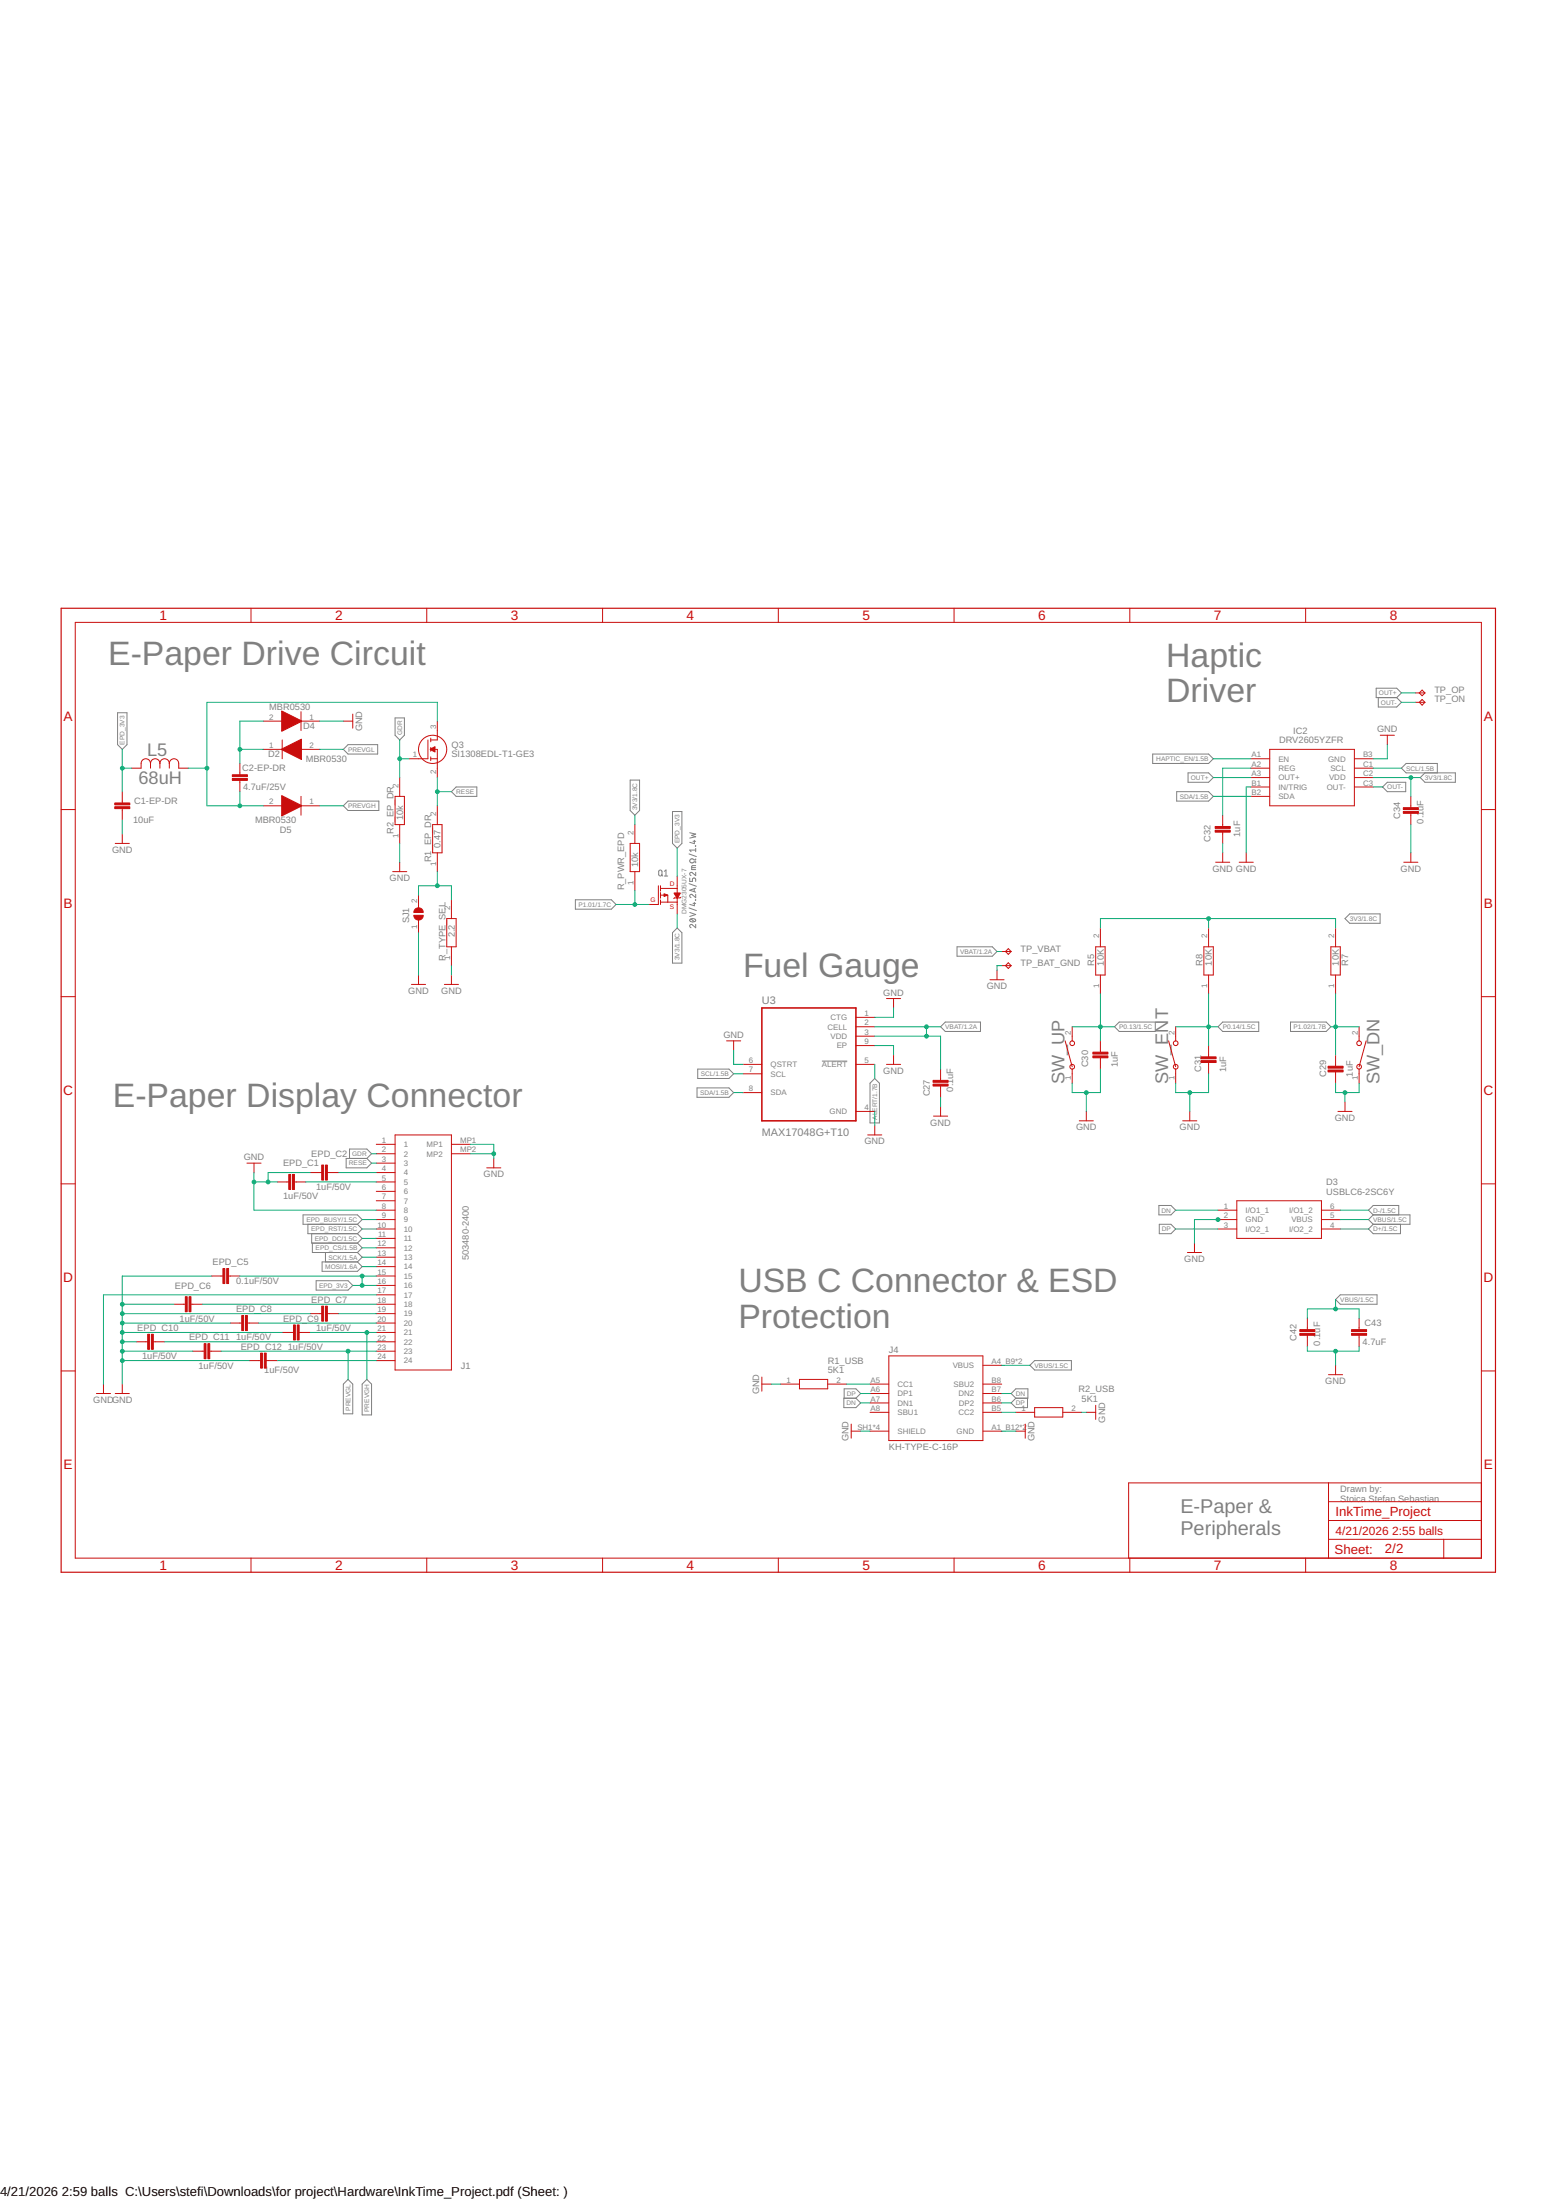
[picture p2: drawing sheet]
<svg xmlns="http://www.w3.org/2000/svg" width="420mm" height="594mm" viewBox="0 0 420 594" stroke-linecap="round" stroke-linejoin="round" font-family="sans-serif">
<g fill="none" stroke="#808080" stroke-width=".27">
<path d="M31.7 192.5h2.6v8.6l-1.3 1.3-1.3-1.3zM106.7 193.9h2.5v4.6l-1.3 1.3-1.2-1.3zM371.6 185.8h5.5l1.3 1.3-1.3 1.3h-5.5zM372.2 188.4v2.5h4.9l1.3-1.2-1.3-1.3M92.7 217.6l1.3-1.3h8.3v2.6h-8.3zM92.7 202.4l1.3-1.3h8v2.5h-8zM121.9 213.8l1.3-1.3h5.6v2.6h-5.6zM170.2 210.7h2.5v8.2l-1.3 1.2-1.2-1.2zM181.6 219.1h2.5v8.7l-1.2 1.2-1.3-1.2zM311.3 203.6h15l1.3 1.3-1.3 1.3h-15zM317.7 213.8h8.6l1.3 1.3-1.3 1.2h-8.6zM320.8 208.7h5.5l1.3 1.3-1.3 1.2h-5.5z"/>
<path d="M374.6 211.2h5v2.6h-5l-1.3-1.3zM384.8 208.7l-1.3 1.3 1.3 1.2h8.2v-2.5h-13.3l-1.3-1.3 1.3-1.2h8.4v2.5M178 235.1h.6l.2 1a.44 .44 0 0 1-.5 .5 .44 .44 0 0 1-.4-.5zM178.6 236.2l.3 .4M179.4 235.3l.4-.4v1.7M179.4 236.6h.9M186.1 238.6l1.9 .7M186.1 230.6l1.9 .7M186.2 237.1v.9h.8v-.5a.45 .45 0 0 1 .4-.4 .45 .45 0 0 1 .5 .4v.5M186.2 224.9l1.7 .3-1.1 .4 1.1 .4-1.7 .3M186.8 234.3h1.1M187.1 227.2h.8"/>
<path d="M187.5 240v.8M187.5 226.9v.9l-1.3-.3M187.9 228.4h.1M187.9 235.6v.9l-.9-.8a.44 .44 0 0 0-.7 .1 .44 .44 0 0 0 .3 .7M187.9 233.7l-1 .1-.1 .2v.8h1.1M187.9 231.9v.3h-.5a.61 .61 0 0 0-.9-.2 .61 .61 0 0 0 0 .9 .61 .61 0 0 0 .9-.2h.5v.3M187.9 229.1v.9M187.9 239.8l-1.7 .6 1.7 .5M187.9 229.6h-1.7l.4 .4M155.4 243h9.7l1.2 1.2-1.2 1.3h-9.7zM182.9 250.6l1.2 1.3v8.2h-2.5v-8.2zM186.1 245.2l1.9 .7"/>
<path d="M186.2 246.4l1.7 .6-1.7 .5M186.4 248.3a.9 .9 0 0 1 1.4 .3 .89 .89 0 0 1-1.5-.2zM186.6 248.2l.9 .7M187.1 243.9h.8M187.5 243.7v.9l-1.3-.4M187.9 243h.1M187.9 249.6v.9l-.9-.7a.44 .44 0 0 0-.7 .1 .44 .44 0 0 0 .3 .6M187.9 241.5v.9l-.9-.8a.44 .44 0 0 0-.7 .2 .44 .44 0 0 0 .3 .6M258.4 255.7h9.5l1.3 1.2-1.3 1.3h-9.5zM364.4 246.8h8.3v2.5h-8.3l-1.2-1.2zM254 277.3l1.2-1.3h9.6v2.5h-9.6zM302.2 276h9.8v2.5h-9.8l-1.3-1.2z"/>
<path d="M330.2 276h9.7v2.5h-9.7l-1.3-1.2zM348.5 276h9.6l1.3 1.3-1.3 1.2h-9.6zM188.2 293.8h8.6l1.3 1.2-1.3 1.3h-8.6zM188.4 288.7h8.4l1.3 1.3-1.3 1.2h-8.4zM221.9 286.5h6.9M236.2 291.2l1.3 1.3v10.7h-2.6v-10.7zM93.5 312.8h5.6l1.2 1.3-1.2 1.3h-5.6zM94.4 312.8v-2.5h4.7l1.2 1.3-1.2 1.2M81.8 328.1h14.7l1.3 1.2-1.3 1.3h-14.7zM83.1 330.6v2.5h13.4M84.2 333.1v2.6h12.3M84.3 335.7v2.5h12.2"/>
<path d="M87.9 338.2v2.6M96.5 330.6l1.3 1.3-1.3 1.2M96.5 333.1l1.3 1.3-1.3 1.3M96.5 335.7l1.3 1.3-1.3 1.2M96.5 338.2l1.3 1.3-1.3 1.3M312.9 325.5h3.3l1.3 1.3-1.3 1.3h-3.3zM313 330.6h3.2l1.3 1.3-1.3 1.2h-3.2zM370.8 328.1h9.9v2.5h-9.9M370.8 330.6l-1.3 1.3 1.3 1.2h7.4v-2.5M370.8 328.1l-1.3-1.3 1.3-1.3h6.9v2.6M370.8 328.1l-1.3 1.2 1.3 1.3M85.4 345.8h8.6l1.2 1.3-1.2 1.3h-8.6z"/>
<path d="M87 340.8h9.5l1.3 1.2-1.3 1.3h-9.5zM360.6 350.9l1.3-1.2h9.9v2.5h-9.9zM94 372.5l1.2 1.3v8h-2.5v-8zM99.1 372.5l1.2 1.3v8.3h-2.5v-8.3zM227.9 377.6h3.2l1.3 1.2-1.3 1.3h-3.2zM227.9 377.6v-2.6h3.2l1.3 1.3-1.3 1.3M273 376.3l1.3-1.3h3.3v2.6h-3.3zM274.3 377.6l-1.3 1.2 1.3 1.3h3.2v-2.5M278.1 368.7l1.3-1.3h9.9v2.6h-9.9z"/>
</g>
<g fill="none" stroke="#c90d0c" stroke-width=".27">
<path d="M20.3 168.1h379.7v252.7h-379.7zM67.8 164.3v3.8M115.2 164.3v3.8M162.7 164.3v3.8M210.2 164.3v3.8M257.6 164.3v3.8M305.1 164.3v3.8M352.6 164.3v3.8M71.1 194.7h5.1M76.2 199.8v5.1M81.3 192.2v5.1M81.3 194.7h5.1"/>
<path d="M92.7 194.7h2.5M95.2 192.8v3.8M115.5 199.8v5.1h-5M116.3 199.3v1M118.1 194.7v5.1h-1.8M372.7 198.5h3.8M374.6 198.5v2.6M382.2 187.1h2.6M382.2 189.7h2.6M383.2 187.1l.8-.7 .8 .7-.8 .8zM383.2 189.7l.8-.8 .8 .8-.8 .7zM16.5 218.6h3.8"/>
<path d="M33 213.8v3M33 218.4v3M40.6 206.2a1.27 1.27 0 0 1 1.3-1.3 1.27 1.27 0 0 1 1.3 1.3M40.6 206.2a1.27 1.27 0 0 0-1.2-1.3 1.27 1.27 0 0 0-1.3 1.3v1.2h-2.5M40.6 206.2v1.2M43.2 206.2a1.27 1.27 0 0 1 1.2-1.3 1.27 1.27 0 0 1 1.3 1.3M43.2 206.2v1.2M45.7 206.2a1.27 1.27 0 0 1 1.3-1.3 1.27 1.27 0 0 1 1.3 1.3v1.2h2.5M45.7 206.2v1.2M64.8 206.2v3M64.8 210.7v3.1M71.1 202.4h5.1"/>
<path d="M71.1 217.6h5.1M81.3 215.1v5M81.3 202.4h5.1M81.3 217.6h5.1M106.7 215.1h2.5v7.6h-2.5zM107.9 210v5.1M116.3 202.4h1.8v7.6M116.3 204.9h1.8M116.3 201.8v1.1M116.3 204.4v1M118.1 217.6v5.1M337.8 207.4h5.1"/>
<path d="M337.8 204.9h5.1M337.8 210h5.1M337.8 212.5h5.1M337.8 215.1h5.1M342.9 202.4h22.8v15.2h-22.8zM365.7 207.4h5.1M365.7 204.9h5.1M365.7 210h5.1M365.7 212.5h5.1M381 215.1v3M381 219.6v3.1M400 218.6h3.8"/>
<path d="M31.1 227.8h3.8M33 225.2v2.6M106 235.4h3.8M107.9 222.7v5.1M107.9 232.8v2.6M116.8 222.7h2.6v7.6h-2.6zM118.1 230.3v5.1M170.2 227.8h2.5v7.6h-2.5zM171.4 222.7v5.1M171.4 235.4v5.1M177.8 239.2v5h-2.6M178.4 239.2v1.4"/>
<path d="M178.4 239.9h4.5M182.9 236.6v4.5M328.3 232.8h3.8M330.2 220.1v3.1M330.2 224.7v3.1M330.2 230.3v2.5M334.6 232.8h3.8M336.5 230.3v2.5M379.1 232.8h3.8M381 230.3v2.5M113 241.7v3.4M113 248.4v3.5"/>
<path d="M120.6 248.1h2.6v7.6h-2.6zM121.9 243v5.1M121.9 255.7v5.1M178.4 241v1.5M178.4 243v1.2M178.4 243.6h4.5M178.4 241.7h1.9v1.9M182.9 242.5v4.3M183.8 242.3l-.2 .2h-1.5l-.2 .2M270.5 256.9h2.5M271.5 256.9l.8-.7 .7 .7-.7 .8zM295.9 255.7h2.5v7.6h-2.5z"/>
<path d="M297.1 250.6v5.1M325.1 255.7h2.5v7.6h-2.5zM326.3 250.6v5.1M359.4 255.7h2.5v7.6h-2.5zM360.6 250.6v5.1M16.5 269.1h3.8M111.1 265.8h3.8M113 263.3v2.5M120 265.8h3.8M121.9 263.3v2.5M231.1 274.7h5.1M231.1 277.3h5.1"/>
<path d="M231.1 279.8h5.1M239.4 269.6h3.8M241.3 269.6v2.6M267.3 264.6h3.8M269.2 262v2.6M270.5 260.8h2.5M271.5 260.8l.8-.8 .7 .8-.7 .7zM289.5 277.3v3.8M297.1 263.3v5.1M317.5 277.3v3.8M326.3 263.3v5.1M360.6 263.3v5.1"/>
<path d="M367 277.3v3.8M400 269.1h3.8M196.2 281.1h3.8M198.1 281.1v2.5M200.6 287.4h5.1M200.6 290h5.1M200.6 295h5.1M231.1 287.4h5.1M231.1 282.3h5.1M239.4 287.4h3.8M241.3 284.9v2.5M254 288.7v3"/>
<path d="M254 293.3v3M254 298.9v2.5M287.6 281.1l1.9 7M289.5 288.7v3.8M297.1 281.1v3M297.1 285.6v3.1M315.6 281.1l1.9 7M317.5 288.7v3.8M326.3 282.3v3.1M326.3 286.9v3.1M360.6 284.9v3M360.6 289.5v3"/>
<path d="M363.2 297.6v2.5M367 288.7v3.8M368.9 281.1l-1.9 7M16.5 319.7h3.8M66.7 314.1h3.8M68.6 314.1v2.5M74.9 319.2h3.1M79.5 319.2h3M83.8 316.6h3.1M88.4 316.6h3M101.6 309h5.1M101.6 311.6h5.1"/>
<path d="M101.6 314.1h5.1M101.6 316.6h5.1M101.6 319.2h5.1M106.7 306.5h15.2v63.5h-15.2zM121.9 309h5.1M121.9 311.6h5.1M131.4 315.4h3.8M133.3 312.8v2.6M231.1 300.1h5.1M234.3 306.5h3.8M236.2 303.9v2.6M252.1 301.4h3.8"/>
<path d="M291.4 302.7h3.8M293.3 300.1v2.6M319.4 302.7h3.8M321.3 300.1v2.6M361.3 300.1h3.8M400 319.7h3.8M101.6 321.7h5.1M101.6 324.3h5.1M101.6 326.8h5.1M101.6 329.3h5.1M101.6 331.9h5.1M101.6 334.4h5.1"/>
<path d="M101.6 337h5.1M101.6 339.5h5.1M320.6 338.2h3.8M322.5 335.7v2.5M328.9 326.8h5.1M328.9 329.3h5.1M328.9 331.9h5.1M334 324.3h22.8v10.1h-22.8zM356.8 326.8h5.1M356.8 329.3h5.1M356.8 331.9h5.1M47 352.2h3"/>
<path d="M51.6 352.2h3M57.1 344.6h3.1M61.7 344.6h3.1M62.2 357.3h3.1M66.8 357.3h3M76.2 359.8h3M80.8 359.8h3M83.8 354.7h3.1M88.4 354.7h3M101.6 342h5.1M101.6 344.6h5.1M101.6 347.1h5.1"/>
<path d="M101.6 349.7h5.1M101.6 352.2h5.1M101.6 354.7h5.1M101.6 357.3h5.1M101.6 359.8h5.1M353 356v3.1M367 356v3.1M16.5 370.2h3.8M26 376.3h3.8M27.9 373.8v2.5M31.1 376.3h3.8M33 373.8v2.5"/>
<path d="M36.8 362.3h3.1M41.4 362.3h3M52.1 364.9h3M56.6 364.9h3.1M67.3 367.4h3.1M71.9 367.4h3M101.6 362.3h5.1M101.6 364.9h5.1M101.6 367.4h5.1M205.7 373.8h2.6M205.7 371.9v3.8M210.8 373.8h5.1"/>
<path d="M215.9 372.5h7.6v2.5h-7.6zM223.5 373.8h5.1M234.9 376.3h5.1M234.9 373.8h5.1M234.9 378.8h5.1M240 366.1h25.4v22.9h-25.4zM265.4 376.3h5.1M265.4 373.8h5.1M265.4 378.8h5.1M265.4 368.7h5.1M295.9 379.5v3.8M353 360.6v3"/>
<path d="M358.7 371.2h3.8M360.6 368.7v2.5M367 360.6v3M400 370.2h3.8M229.8 386.5h2.6M229.8 384.6v3.8M234.9 381.4h5.1M234.9 386.5h5.1M265.4 381.4h5.1M265.4 386.5h5.1M274.3 381.4h5.1M274.3 386.5h2.5"/>
<path d="M276.8 384.6v3.8M279.4 380.1h7.6v2.6h-7.6zM287 381.4h5.1M293.3 381.4h2.6M358.7 415.7h41.3M358.7 400.4v20.4M358.7 410.6h41.3M358.7 405.5h41.3M389.8 415.7v5.1M400 400.4h-95.2v20.4M67.8 420.8v3.8M115.2 420.8v3.8"/>
<path d="M162.7 420.8v3.8M210.2 420.8v3.8M257.6 420.8v3.8M305.1 420.8v3.8M352.6 420.8v3.8"/>
<circle cx="116.8" cy="202.4" r="3.8"/>
<circle cx="289.5" cy="288.1" r=".64"/>
<circle cx="289.5" cy="281.7" r=".64"/>
<circle cx="317.5" cy="288.1" r=".64"/>
<circle cx="317.5" cy="281.7" r=".64"/>
<circle cx="367" cy="288.1" r=".64"/>
<circle cx="367" cy="281.7" r=".63"/>
</g>
<path d="M16.5 164.3h387.3v260.3h-387.3z" fill="none" stroke="#c90d0c" stroke-width=".32"/>
<g fill="#c90d0c" stroke="#c90d0c" stroke-width=".27">
<path d="M62.7 210.2h4.1v.5h-4.1z"/>
<path d="M62.7 209.2h4.1v.5h-4.1z"/>
<path d="M87.9 314.6h.5v4.1h-.5z"/>
<path d="M86.9 314.6h.5v4.1h-.5z"/>
<path d="M79 317.1h.5v4.1h-.5z"/>
<path d="M78 317.1h.5v4.1h-.5z"/>
<path d="M61.2 342.5h.5v4.1h-.5z"/>
<path d="M60.2 342.5h.5v4.1h-.5z"/>
<path d="M51.1 350.2h.5v4h-.5z"/>
<path d="M50 350.2h.5v4h-.5z"/>
<path d="M87.9 352.7h.5v4.1h-.5z"/>
<path d="M86.9 352.7h.5v4.1h-.5z"/>
<path d="M66.3 355.2h.5v4.1h-.5z"/>
<path d="M65.3 355.2h.5v4.1h-.5z"/>
<path d="M80.3 357.8h.5v4h-.5z"/>
<path d="M79.2 357.8h.6v4h-.6z"/>
<path d="M40.9 360.3h.5v4.1h-.5z"/>
<path d="M39.9 360.3h.5v4.1h-.5z"/>
<path d="M56.1 362.8h.5v4.1h-.5z"/>
<path d="M55.1 362.8h.5v4.1h-.5z"/>
<path d="M71.4 365.4h.5v4h-.5z"/>
<path d="M70.4 365.4h.5v4h-.5z"/>
<path d="M251.9 291.7h4.1v.5h-4.1z"/>
<path d="M251.9 292.8h4.1v.5h-4.1z"/>
<path d="M328.1 223.2h4.1v.5h-4.1z"/>
<path d="M328.1 224.2h4.1v.5h-4.1z"/>
<path d="M324.3 285.4h4.1v.5h-4.1z"/>
<path d="M324.3 286.4h4.1v.5h-4.1z"/>
<path d="M358.6 288.9h4.1v.6h-4.1z"/>
<path d="M358.6 287.9h4.1v.5h-4.1z"/>
<path d="M31 217.8h4.1v.6h-4.1z"/>
<path d="M31 216.8h4.1v.5h-4.1z"/>
<path d="M365 360.1h4v.5h-4z"/>
<path d="M365 359.1h4v.5h-4z"/>
<path d="M378.9 219.1h4.1v.5h-4.1z"/>
<path d="M378.9 218.1h4.1v.5h-4.1z"/>
<path d="M295.1 284.1h4.1v.5h-4.1z"/>
<path d="M295.1 285.1h4.1v.5h-4.1z"/>
<path d="M351 360.1h4v.5h-4z"/>
<path d="M351 359.1h4v.5h-4z"/>
</g>
<g fill="#c90d0c" stroke="#c90d0c" stroke-width=".27">
<path d="M76.1 192l5.3 2.7v.1l-5.3 2.7z" fill-rule="evenodd"/>
<path d="M76.1 202.3l5.3-2.7v5.5l-5.3-2.7z" fill-rule="evenodd"/>
<path d="M76.1 214.8l5.3 2.7v.2l-5.3 2.6z" fill-rule="evenodd"/>
<path d="M116.2 202.3l1.3-.7v1.5z" fill-rule="evenodd"/>
<path d="M112.2 245.4a1.27 1.27 0 0 1 1.3-.2 1.27 1.27 0 0 1 .8 1.2h-2.6z" fill-rule="evenodd"/>
<path d="M111.7 247.2h2.6a1.27 1.27 0 0 1-1.3 1.3 1.27 1.27 0 0 1-1.3-1.3z" fill-rule="evenodd"/>
<path d="M182.1 241.1l1.6 .1-.8 1.4z" fill-rule="evenodd"/>
<path d="M179.3 241.4l.9 .4-.9 .3z" fill-rule="evenodd"/>
</g>
<path d="M205.7 272.2h25.4v30.5h-25.4z" fill="none" stroke="#c90d0c" stroke-width=".42"/>
<g fill="none" stroke="#0dab76" stroke-width=".27">
<path d="M71.1 194.7h-6.3v11.5M86.4 194.7h6.3M107.9 199.8v10.2M118.1 194.7v-5h-62.2v27.9h15.2M378.4 189.7h3.8M378.4 187.1h3.8M33 202.4v11.4M33 207.4h2.6M50.8 207.4h5.1M64.8 213.8v3.8M64.8 202.4h6.3M86.4 217.6h6.3"/>
<path d="M86.4 202.4h6.3M107.9 204.9h2.6M118.1 210v7.6M118.1 213.8h3.8M327.6 204.9h10.2M327.6 210h10.2M327.6 215.1h10.2M337.8 207.4h-7.6v12.7M337.8 212.5h-1.3v17.8M370.8 212.5h2.5M370.8 207.4h7.6M370.8 210h12.7"/>
<path d="M374.6 201.1v3.8h-3.8M381 210v5.1M33 221.4v3.8M107.9 227.8v5M118.1 235.4v3.8M171.4 220.1v2.6M182.9 229v7.6M330.2 227.8v2.5M381 222.7v7.6M113 241.7v-2.5h8.9v3.8M113 251.9v11.4M166.3 244.2h8.9"/>
<path d="M171.4 240.5v3.7M182.9 246.8v3.8M269.2 256.9h1.3M297.1 250.6v-2.5h63.5v2.5M326.3 248.1v2.5M121.9 260.8v2.5M236.2 279.8h17.8v8.9M236.2 277.3h17.8M241.3 272.2v2.5h-5.1M250.2 277.3v2.5M270.5 260.8h-1.3v1.2M289.5 277.3h11.4"/>
<path d="M297.1 268.4v12.7M317.5 277.3h11.4M326.3 268.4v13.9M359.4 277.3h7.6M360.6 268.4v16.5M198.1 283.6v3.8h2.5M198.1 295h2.5M198.1 290h2.5M236.2 287.4v3.8M236.2 282.3h5.1v2.6M254 296.3v2.6M293.3 295v5.1"/>
<path d="M297.1 288.7v6.3h-7.6v-2.5M321.3 295v5.1M326.3 290v5h-8.8v-2.5M360.6 292.5v2.5h6.4v-2.5M363.2 295v2.6M68.6 319.2h6.3M68.6 316.6v10.2h33M82.5 319.2h19.1M83.8 316.6h-11.4v2.6M91.4 316.6h10.2M100.3 311.6h1.3M100.3 314.1h1.3"/>
<path d="M127 309h6.3v3.8M127 311.6h6.3M236.2 300.1v3.8M97.8 329.3h3.8M97.8 331.9h3.8M97.8 334.4h3.8M97.8 337h3.8M97.8 339.5h3.8M317.5 326.8h11.4M317.5 331.9h11.4M328.9 329.3h-6.4v6.4M361.9 326.8h7.6"/>
<path d="M361.9 329.3h7.6M361.9 331.9h7.6M33 352.2h14M33 354.7h50.8M33 357.3h29.2M33 359.8h43.2M54.6 352.2h47M57.1 344.6h-24.1v29.2M64.8 344.6h36.8M69.8 357.3h31.8M83.8 359.8h17.8M91.4 354.7h10.2"/>
<path d="M95.2 347.1h6.4M97.8 344.6v2.5M97.8 342h3.8M99.1 359.8v12.7M101.6 349.7h-73.7v24.1M353 356v-2.5h14v2.5M360.6 350.9v2.6M33 362.3h3.8M33 364.9h19.1M33 367.4h34.3M44.4 362.3h57.2M59.7 364.9h41.9"/>
<path d="M74.9 367.4h26.7M94 364.9v7.6M208.3 373.8h2.5M228.6 373.8h6.3M232.4 378.8h2.5M232.4 376.3h2.5M270.5 378.8h2.5M270.5 376.3h2.5M270.5 368.7h7.6M353 363.6v1.3h14v-1.3M360.6 364.9v3.8M232.4 386.5h2.5"/>
<path d="M270.5 386.5h3.8M270.5 381.4h3.8M292.1 381.4h1.2"/>
</g>
<g fill="#0dab76" stroke="#0dab76" stroke-width=".27">
<circle cx="133.3" cy="311.6" r=".51"/>
<circle cx="72.4" cy="319.2" r=".51"/>
<circle cx="68.6" cy="319.2" r=".51"/>
<circle cx="33" cy="352.2" r=".51"/>
<circle cx="33" cy="354.7" r=".51"/>
<circle cx="33" cy="357.3" r=".51"/>
<circle cx="33" cy="359.8" r=".51"/>
<circle cx="33" cy="362.3" r=".51"/>
<circle cx="33" cy="364.9" r=".51"/>
<circle cx="33" cy="367.4" r=".51"/>
<circle cx="293.3" cy="295" r=".51"/>
<circle cx="321.3" cy="295" r=".51"/>
<circle cx="363.2" cy="295" r=".51"/>
<circle cx="360.6" cy="364.9" r=".51"/>
<circle cx="328.9" cy="329.3" r=".51"/>
<circle cx="55.9" cy="207.4" r=".51"/>
<circle cx="64.8" cy="217.6" r=".51"/>
<circle cx="64.8" cy="202.4" r=".51"/>
<circle cx="99.1" cy="359.8" r=".51"/>
<circle cx="94" cy="364.9" r=".51"/>
<circle cx="107.9" cy="204.9" r=".51"/>
<circle cx="118.1" cy="213.8" r=".51"/>
<circle cx="118.1" cy="239.2" r=".51"/>
<circle cx="33" cy="207.4" r=".51"/>
<circle cx="97.8" cy="344.6" r=".51"/>
<circle cx="97.8" cy="347.1" r=".51"/>
<circle cx="171.4" cy="244.2" r=".51"/>
<circle cx="381" cy="210" r=".51"/>
<circle cx="326.3" cy="248.1" r=".51"/>
<circle cx="250.2" cy="277.3" r=".51"/>
<circle cx="250.2" cy="279.8" r=".51"/>
<circle cx="360.6" cy="277.3" r=".51"/>
<circle cx="326.3" cy="277.3" r=".51"/>
<circle cx="297.1" cy="277.3" r=".51"/>
<circle cx="360.6" cy="353.5" r=".51"/>
</g>
<g font-size="9.1" fill="#808080">
<text x="29.2" y="179.5">E-Paper Drive Circuit</text>
<text x="314.9" y="180">Haptic</text>
<text x="314.9" y="189.7">Driver</text>
<text x="200.6" y="263.8">Fuel Gauge</text>
<text x="30.5" y="298.9">E-Paper Display Connector</text>
<text x="199.4" y="348.9">USB C Connector &amp; ESD</text>
<text x="199.4" y="358.5">Protection</text>
</g>
<g font-size="5.4" fill="#808080">
<text x="318.7" y="408.7">E-Paper &amp;</text>
<text x="318.7" y="414.4">Peripherals</text>
</g>
<g font-size="4.9" fill="#808080">
<text x="39.7" y="204.1">L5</text>
<text x="37.4" y="211.7">68uH</text>
<text x="287.5" y="292.8" transform="rotate(-90 287.5 292.8)">SW_UP</text>
<text x="315.4" y="292.8" transform="rotate(-90 315.4 292.8)">SW_ENT</text>
<text x="372.5" y="292.8" transform="rotate(-90 372.5 292.8)">SW_DN</text>
</g>
<g font-size="3.7" fill="#c90d0c">
<text x="43" y="167.5">1</text>
<text x="90.5" y="167.5">2</text>
<text x="138" y="167.5">3</text>
<text x="185.4" y="167.5">4</text>
<text x="232.9" y="167.5">5</text>
<text x="280.3" y="167.5">6</text>
<text x="327.8" y="167.5">7</text>
<text x="375.3" y="167.5">8</text>
<text x="17.2" y="194.6">A</text>
<text x="400.7" y="194.6">A</text>
<text x="17.2" y="245.2">B</text>
<text x="400.7" y="245.2">B</text>
<text x="17.1" y="295.7">C</text>
<text x="400.6" y="295.7">C</text>
<text x="17.1" y="346.2">D</text>
<text x="400.6" y="346.2">D</text>
<text x="17.2" y="396.8">E</text>
<text x="400.7" y="396.8">E</text>
<text x="43" y="423.9">1</text>
<text x="90.5" y="423.9">2</text>
<text x="138" y="423.9">3</text>
<text x="185.4" y="423.9">4</text>
<text x="232.9" y="423.9">5</text>
<text x="280.3" y="423.9">6</text>
<text x="327.8" y="423.9">7</text>
<text x="375.3" y="423.9">8</text>
</g>
<g font-size="3.6" fill="#c90d0c">
<text x="360.6" y="409.3">InkTime_Project</text>
<text x="360.4" y="419.6">Sheet:</text>
<text x="374" y="419.5">2/2</text>
</g>
<g font-size="3.5">
<text x="0" y="593.1">4/21/2026</text>
<text x="16.7" y="593.1">2:59 balls C:\Users\stefi\Downloads\for project\Hardware\InkTime_Project.pdf (Sheet: )</text>
</g>
<g font-size="3.2" fill="#c90d0c">
<text x="360.6" y="414.4">4/21/2026</text>
<text x="375.9" y="414.4">2:55 balls</text>
</g>
<g font-size="2.9" fill="#808080">
<text x="205.7" y="271.2">U3</text>
<text x="205.7" y="306.7">MAX17048G+T10</text>
</g>
<g font-size="2.5" fill="#808080">
<text x="72.7" y="191.8">MBR0530</text>
<text x="387.3" y="187.1">TP_OP</text>
<text x="387.3" y="189.7">TP_ON</text>
<text x="81.9" y="196.9">D4</text>
<text x="97.8" y="197.5" transform="rotate(-90 97.8 197.5)">GND</text>
<text x="371.8" y="197.8">GND</text>
<text x="121.9" y="202">Q3</text>
<text x="345.4" y="200.7">DRV2605YZFR</text>
<text x="349.2" y="198.2">IC2</text>
<text x="65.4" y="208.3">C2-EP-DR</text>
<text x="72.4" y="204.5">D2</text>
<text x="82.5" y="205.8">MBR0530</text>
<text x="121.9" y="204.5">SI1308EDL-T1-GE3</text>
<text x="65.6" y="213.4">4.7uF/25V</text>
<text x="36.2" y="217.2">C1-EP-DR</text>
<text x="108.8" y="221.4" transform="rotate(-90 108.8 221.4)">10k</text>
<text x="378" y="221.1" transform="rotate(-90 378 221.1)">C34</text>
<text x="35.9" y="222.3">10uF</text>
<text x="68.9" y="222.3">MBR0530</text>
<text x="75.5" y="224.8">D5</text>
<text x="106.3" y="225.2" transform="rotate(-90 106.3 225.2)">R2_EP_DR</text>
<text x="326.9" y="227.3" transform="rotate(-90 326.9 227.3)">C32</text>
<text x="334.9" y="226" transform="rotate(-90 334.9 226)">1uF</text>
<text x="384.4" y="222.4" transform="rotate(-90 384.4 222.4)">0.1uF</text>
<text x="30.2" y="230.3">GND</text>
<text x="116.4" y="232.8" transform="rotate(-90 116.4 232.8)">R1_EP_DR</text>
<text x="119" y="229" transform="rotate(-90 119 229)">0.47</text>
<text x="105.2" y="237.9">GND</text>
<text x="172.3" y="234.1" transform="rotate(-90 172.3 234.1)">10k</text>
<text x="327.4" y="235.4">GND GND</text>
<text x="378.2" y="235.4">GND</text>
<text x="168.5" y="240.4" transform="rotate(-90 168.5 240.4)">R_PWR_EPD</text>
<text x="110.5" y="249.3" transform="rotate(-90 110.5 249.3)">SJ1</text>
<text x="122.8" y="253.1" transform="rotate(-90 122.8 253.1)">2.2</text>
<text x="275.6" y="257">TP_VBAT</text>
<text x="120.3" y="259.5" transform="rotate(-90 120.3 259.5)">R_TYPE_SEL</text>
<text x="275.6" y="260.8">TP_BAT_GND</text>
<text x="295.5" y="260.8" transform="rotate(-90 295.5 260.8)">R5</text>
<text x="298" y="260.8" transform="rotate(-90 298 260.8)">10K</text>
<text x="324.7" y="260.8" transform="rotate(-90 324.7 260.8)">R8</text>
<text x="327.2" y="260.8" transform="rotate(-90 327.2 260.8)">10K</text>
<text x="361.5" y="260.8" transform="rotate(-90 361.5 260.8)">10K</text>
<text x="364.1" y="260.8" transform="rotate(-90 364.1 260.8)">R7</text>
<text x="110.2" y="268.4">GND</text>
<text x="119.1" y="268.4">GND</text>
<text x="238.5" y="268.9">GND</text>
<text x="266.4" y="267.1">GND</text>
<text x="195.3" y="280.3">GND</text>
<text x="324.3" y="286.3" transform="rotate(-90 324.3 286.3)">1</text>
<text x="238.5" y="290">GND</text>
<text x="293.8" y="288.2" transform="rotate(-90 293.8 288.2)">C30</text>
<text x="301.8" y="288.2" transform="rotate(-90 301.8 288.2)">1uF</text>
<text x="324.3" y="289.5" transform="rotate(-90 324.3 289.5)">C3</text>
<text x="331.1" y="289.5" transform="rotate(-90 331.1 289.5)">1uF</text>
<text x="358.1" y="290.7" transform="rotate(-90 358.1 290.7)">C29</text>
<text x="365.3" y="290.7" transform="rotate(-90 365.3 290.7)">1uF</text>
<text x="251.1" y="296.1" transform="rotate(-90 251.1 296.1)">C27</text>
<text x="257.4" y="294.8" transform="rotate(-90 257.4 294.8)">0.1uF</text>
<text x="251.2" y="303.9">GND</text>
<text x="290.6" y="305.2">GND</text>
<text x="318.5" y="305.2">GND</text>
<text x="360.4" y="302.7">GND</text>
<text x="233.4" y="309">GND</text>
<text x="65.8" y="313.3">GND</text>
<text x="76.4" y="315">EPD_C1</text>
<text x="84.1" y="312.4">EPD_C2</text>
<text x="130.6" y="317.9">GND</text>
<text x="76.4" y="323.9">1uF/50V</text>
<text x="85.3" y="321.3">1uF/50V</text>
<text x="358.1" y="322.6">USBLC6-2SC6Y</text>
<text x="358.1" y="320.1">D3</text>
<text x="57.4" y="341.6">EPD_C5</text>
<text x="126.6" y="340.3" transform="rotate(-90 126.6 340.3)">503480-2400</text>
<text x="319.8" y="340.8">GND</text>
<text x="47.2" y="348">EPD_C6</text>
<text x="63.7" y="346.7">0.1uF/50V</text>
<text x="84.1" y="351.8">EPD_C7</text>
<text x="37.1" y="359.4">EPD_C10</text>
<text x="48.5" y="356.9">1uF/50V</text>
<text x="63.7" y="354.3">EPD_C8</text>
<text x="76.4" y="356.9">EPD_C9</text>
<text x="85.3" y="359.4">1uF/50V</text>
<text x="368.5" y="358.2">C43</text>
<text x="51.1" y="362">EPD_C11</text>
<text x="63.7" y="362">1uF/50V</text>
<text x="65" y="364.5">EPD_C12</text>
<text x="77.7" y="364.5">1uF/50V</text>
<text x="240" y="365.4">J4</text>
<text x="350.1" y="362.1" transform="rotate(-90 350.1 362.1)">C42</text>
<text x="356.4" y="363.4" transform="rotate(-90 356.4 363.4)">0.1uF</text>
<text x="367.9" y="363.2">4.7uF</text>
<text x="38.4" y="367">1uF/50V</text>
<text x="53.6" y="369.6">1uF/50V</text>
<text x="71.4" y="370.8">1uF/50V</text>
<text x="124.4" y="369.6">J1</text>
<text x="223.5" y="370.8">5K1</text>
<text x="223.5" y="368.3">R1_USB</text>
<text x="205" y="376.5" transform="rotate(-90 205 376.5)">GND</text>
<text x="291.2" y="375.9">R2_USB</text>
<text x="357.9" y="373.8">GND</text>
<text x="25.2" y="378.8">GNDGND</text>
<text x="292.1" y="378.5">5K1</text>
<text x="229.1" y="389.2" transform="rotate(-90 229.1 389.2)">GND</text>
<text x="279.4" y="389.2" transform="rotate(-90 279.4 389.2)">GND</text>
<text x="298.4" y="384.2" transform="rotate(-90 298.4 384.2)">GND</text>
<text x="240" y="391.5">KH-TYPE-C-16P</text>
<text x="361.9" y="402.8">Drawn by:</text>
<text x="361.9" y="405.5">Stoica Stefan Sebastian</text>
</g>
<g font-size="2.1" fill="#808080">
<text x="72.7" y="194.4">2</text>
<text x="83.6" y="194.4">1</text>
<text x="117.7" y="196.9" transform="rotate(-90 117.7 196.9)">3</text>
<text x="72.7" y="202">1</text>
<text x="83.6" y="202">2</text>
<text x="111.5" y="204.5">1</text>
<text x="117.7" y="209" transform="rotate(-90 117.7 209)">2</text>
<text x="337.9" y="204.5">A1</text>
<text x="337.9" y="207.1">A2</text>
<text x="337.9" y="209.6">A3</text>
<text x="345.2" y="205.7">EN</text>
<text x="345.2" y="208.2">REG</text>
<text x="358.6" y="205.7">GND</text>
<text x="359.2" y="208.2">SCL</text>
<text x="368.1" y="204.5">B3</text>
<text x="368.1" y="207.1">C1</text>
<text x="368.1" y="209.6">C2</text>
<text x="107.6" y="212.7" transform="rotate(-90 107.6 212.7)">2</text>
<text x="337.9" y="212.2">B1</text>
<text x="337.9" y="214.7">B2</text>
<text x="345.2" y="210.7">OUT+</text>
<text x="345.2" y="213.3">IN/TRIG</text>
<text x="345.2" y="215.8">SDA</text>
<text x="358.3" y="213.3">OUT-</text>
<text x="358.9" y="210.7">VDD</text>
<text x="368.1" y="212.2">C3</text>
<text x="72.7" y="217.2">2</text>
<text x="83.6" y="217.2">1</text>
<text x="117.7" y="220.3" transform="rotate(-90 117.7 220.3)">2</text>
<text x="107.6" y="226.2" transform="rotate(-90 107.6 226.2)">1</text>
<text x="171.1" y="225.4" transform="rotate(-90 171.1 225.4)">2</text>
<text x="117.7" y="233.8" transform="rotate(-90 117.7 233.8)">1</text>
<text x="171.1" y="238.9" transform="rotate(-90 171.1 238.9)">1</text>
<text x="112.7" y="243.9" transform="rotate(-90 112.7 243.9)">2</text>
<text x="121.6" y="245.7" transform="rotate(-90 121.6 245.7)">2</text>
<text x="112.7" y="250.9" transform="rotate(-90 112.7 250.9)">1</text>
<text x="296.8" y="253.3" transform="rotate(-90 296.8 253.3)">2</text>
<text x="326" y="253.3" transform="rotate(-90 326 253.3)">2</text>
<text x="360.3" y="253.3" transform="rotate(-90 360.3 253.3)">2</text>
<text x="121.6" y="259.2" transform="rotate(-90 121.6 259.2)">1</text>
<text x="296.8" y="266.8" transform="rotate(-90 296.8 266.8)">1</text>
<text x="326" y="266.8" transform="rotate(-90 326 266.8)">1</text>
<text x="360.3" y="266.8" transform="rotate(-90 360.3 266.8)">1</text>
<text x="224.2" y="275.5">CTG</text>
<text x="233.5" y="274.4">1</text>
<text x="223.4" y="278">CELL</text>
<text x="224.3" y="280.6">VDD</text>
<text x="233.5" y="276.9">2</text>
<text x="233.5" y="279.5">3</text>
<text x="233.5" y="282">9</text>
<text x="289.2" y="279.5" transform="rotate(-90 289.2 279.5)">2</text>
<text x="317.1" y="279.5" transform="rotate(-90 317.1 279.5)">2</text>
<text x="366.6" y="279.5" transform="rotate(-90 366.6 279.5)">2</text>
<text x="202.2" y="287.1">6</text>
<text x="225.9" y="283.1">EP</text>
<text x="233.5" y="287.1">5</text>
<text x="202.2" y="289.6">7</text>
<text x="208.1" y="288.2">QSTRT</text>
<text x="208.1" y="290.7">SCL</text>
<text x="221.9" y="288.2">ALERT</text>
<text x="289.2" y="291.5" transform="rotate(-90 289.2 291.5)">1</text>
<text x="317.1" y="291.5" transform="rotate(-90 317.1 291.5)">1</text>
<text x="366.6" y="291.5" transform="rotate(-90 366.6 291.5)">1</text>
<text x="202.2" y="294.7">8</text>
<text x="208.1" y="295.8">SDA</text>
<text x="233.5" y="299.8">4</text>
<text x="224" y="300.9">GND</text>
<text x="103.1" y="308.7">1</text>
<text x="103.1" y="311.2">2</text>
<text x="109" y="309.8">1</text>
<text x="115.2" y="309.8">MP1</text>
<text x="124.2" y="308.7">MP1</text>
<text x="124.2" y="311.2">MP2</text>
<text x="103.1" y="313.7">3</text>
<text x="103.1" y="316.3">4</text>
<text x="109" y="312.3">2</text>
<text x="109" y="314.9">3</text>
<text x="109" y="317.4">4</text>
<text x="115.2" y="312.3">MP2</text>
<text x="103.1" y="318.8">5</text>
<text x="103.1" y="321.4">6</text>
<text x="103.1" y="323.9">7</text>
<text x="109" y="319.9">5</text>
<text x="109" y="322.5">6</text>
<text x="103.1" y="326.4">8</text>
<text x="103.1" y="329">9</text>
<text x="109" y="325">7</text>
<text x="109" y="327.5">8</text>
<text x="330.5" y="326.4">1</text>
<text x="330.5" y="329">2</text>
<text x="336.3" y="327.5">I/O1_1</text>
<text x="348.1" y="327.5">I/O1_2</text>
<text x="359.2" y="326.4">6</text>
<text x="359.2" y="329">5</text>
<text x="102" y="331.5">10</text>
<text x="102.1" y="334.1">11</text>
<text x="109" y="330.1">9</text>
<text x="109" y="332.6">10</text>
<text x="109" y="335.2">11</text>
<text x="330.5" y="331.5">3</text>
<text x="336.3" y="330.1">GND</text>
<text x="336.3" y="332.6">I/O2_1</text>
<text x="348.1" y="332.6">I/O2_2</text>
<text x="348.7" y="330.1">VBUS</text>
<text x="359.2" y="331.5">4</text>
<text x="102" y="336.6">12</text>
<text x="102" y="339.1">13</text>
<text x="102" y="341.7">14</text>
<text x="109" y="337.7">12</text>
<text x="109" y="340.2">13</text>
<text x="102" y="344.2">15</text>
<text x="102" y="346.7">16</text>
<text x="109" y="342.8">14</text>
<text x="109" y="345.3">15</text>
<text x="109" y="347.9">16</text>
<text x="102" y="349.3">17</text>
<text x="102" y="351.8">18</text>
<text x="109" y="350.4">17</text>
<text x="109" y="352.9">18</text>
<text x="102" y="354.4">19</text>
<text x="102" y="356.9">20</text>
<text x="102" y="359.4">21</text>
<text x="109" y="355.5">19</text>
<text x="109" y="358">20</text>
<text x="102" y="362">22</text>
<text x="102" y="364.5">23</text>
<text x="109" y="360.6">21</text>
<text x="109" y="363.1">22</text>
<text x="109" y="365.6">23</text>
<text x="102" y="367.1">24</text>
<text x="109" y="368.2">24</text>
<text x="257.3" y="369.5">VBUS</text>
<text x="267.7" y="368.3">A4_B9*2</text>
<text x="212.4" y="373.4">1</text>
<text x="225.8" y="373.4">2</text>
<text x="235.1" y="376">A6</text>
<text x="235.1" y="373.4">A5</text>
<text x="242.3" y="377.1">DP1</text>
<text x="242.3" y="374.5">CC1</text>
<text x="257.5" y="374.5">SBU2</text>
<text x="258.8" y="377.1">DN2</text>
<text x="267.7" y="373.4">B8</text>
<text x="267.7" y="376">B7</text>
<text x="235.1" y="381">A8</text>
<text x="235.1" y="378.5">A7</text>
<text x="242.3" y="382.2">SBU1</text>
<text x="242.3" y="379.6">DN1</text>
<text x="258.8" y="382.2">CC2</text>
<text x="258.9" y="379.6">DP2</text>
<text x="267.7" y="378.5">B6</text>
<text x="267.7" y="381">B5</text>
<text x="275.8" y="381">1</text>
<text x="289.3" y="381">2</text>
<text x="231.5" y="386.1">SH1*4</text>
<text x="242.3" y="387.2">SHIELD</text>
<text x="258.3" y="387.2">GND</text>
<text x="267.7" y="386.1">A1_B12*2</text>
</g>
<g font-size="1.8" fill="#808080">
<text x="372.4" y="187.7">OUT+</text>
<text x="372.9" y="190.3">OUT-</text>
<text x="33.7" y="201.1" transform="rotate(-90 33.7 201.1)">EPD_3V3</text>
<text x="94" y="203">PREVGL</text>
<text x="108.6" y="198.5" transform="rotate(-90 108.6 198.5)">GDR</text>
<text x="312.2" y="205.5">HAPTIC_EN/1.5B</text>
<text x="379.7" y="208.1">SCL/1.5B</text>
<text x="123.2" y="214.4">RESE</text>
<text x="318.5" y="215.7">SDA/1.5B</text>
<text x="321.6" y="210.6">OUT+</text>
<text x="374.6" y="213.1">OUT-</text>
<text x="384.8" y="210.6">3V3/1.8C</text>
<text x="94" y="218.2">PREVGH</text>
<text x="172.1" y="218.9" transform="rotate(-90 172.1 218.9)">3V3/1.8C</text>
<text x="183.5" y="227.7" transform="rotate(-90 183.5 227.7)">EPD_3V3</text>
<text x="156.2" y="244.9">P1.01/1.7C</text>
<text x="185.4" y="246.8" transform="rotate(-90 185.4 246.8)">DMG2305UX-7</text>
<text x="364.4" y="248.7">3V3/1.8C</text>
<text x="259.3" y="257.6">VBAT/1.2A</text>
<text x="183.5" y="259.3" transform="rotate(-90 183.5 259.3)">3V3/1.8C</text>
<text x="255.2" y="277.9">VBAT/1.2A</text>
<text x="302.2" y="277.9">P0.13/1.5C</text>
<text x="330.2" y="277.9">P0.14/1.5C</text>
<text x="349.3" y="277.9">P1.02/1.7B</text>
<text x="189.2" y="290.6">SCL/1.5B</text>
<text x="189" y="295.7">SDA/1.5B</text>
<text x="236.8" y="302.3" transform="rotate(-90 236.8 302.3)">ALERT/1.7B</text>
<text x="94.2" y="314.7">RESE</text>
<text x="95.1" y="312.2">GDR</text>
<text x="82.8" y="330">EPD_BUSY/1.5C</text>
<text x="313.6" y="327.4">DN</text>
<text x="370.8" y="330">VBUS/1.5C</text>
<text x="370.8" y="327.4">D-/1.5C</text>
<text x="84" y="332.5">EPD_RST/1.5C</text>
<text x="85" y="335">EPD_DC/1.5C</text>
<text x="313.7" y="332.5">DP</text>
<text x="370.8" y="332.5">D+/1.5C</text>
<text x="85.2" y="337.6">EPD_CS/1.5B</text>
<text x="88.7" y="340.1">SCK/1.5A</text>
<text x="86.1" y="347.7">EPD_3V3</text>
<text x="87.8" y="342.7">MOSI/1.6A</text>
<text x="361.9" y="351.5">VBUS/1.5C</text>
<text x="279.4" y="369.3">VBUS/1.5C</text>
<text x="228.6" y="376.9">DP</text>
<text x="274.3" y="376.9">DN</text>
<text x="94.6" y="381" transform="rotate(-90 94.6 381)">PREVGL</text>
<text x="99.7" y="381.3" transform="rotate(-90 99.7 381.3)">PREVGH</text>
<text x="228.5" y="379.5">DN</text>
<text x="274.3" y="379.5">DP</text>
</g>
<g font-size="1.8" fill="#c90d0c">
<text x="180.8" y="239.2">D</text>
<text x="175.6" y="243.5">G</text>
<text x="180.8" y="245.5">S</text>
</g>
</svg>
